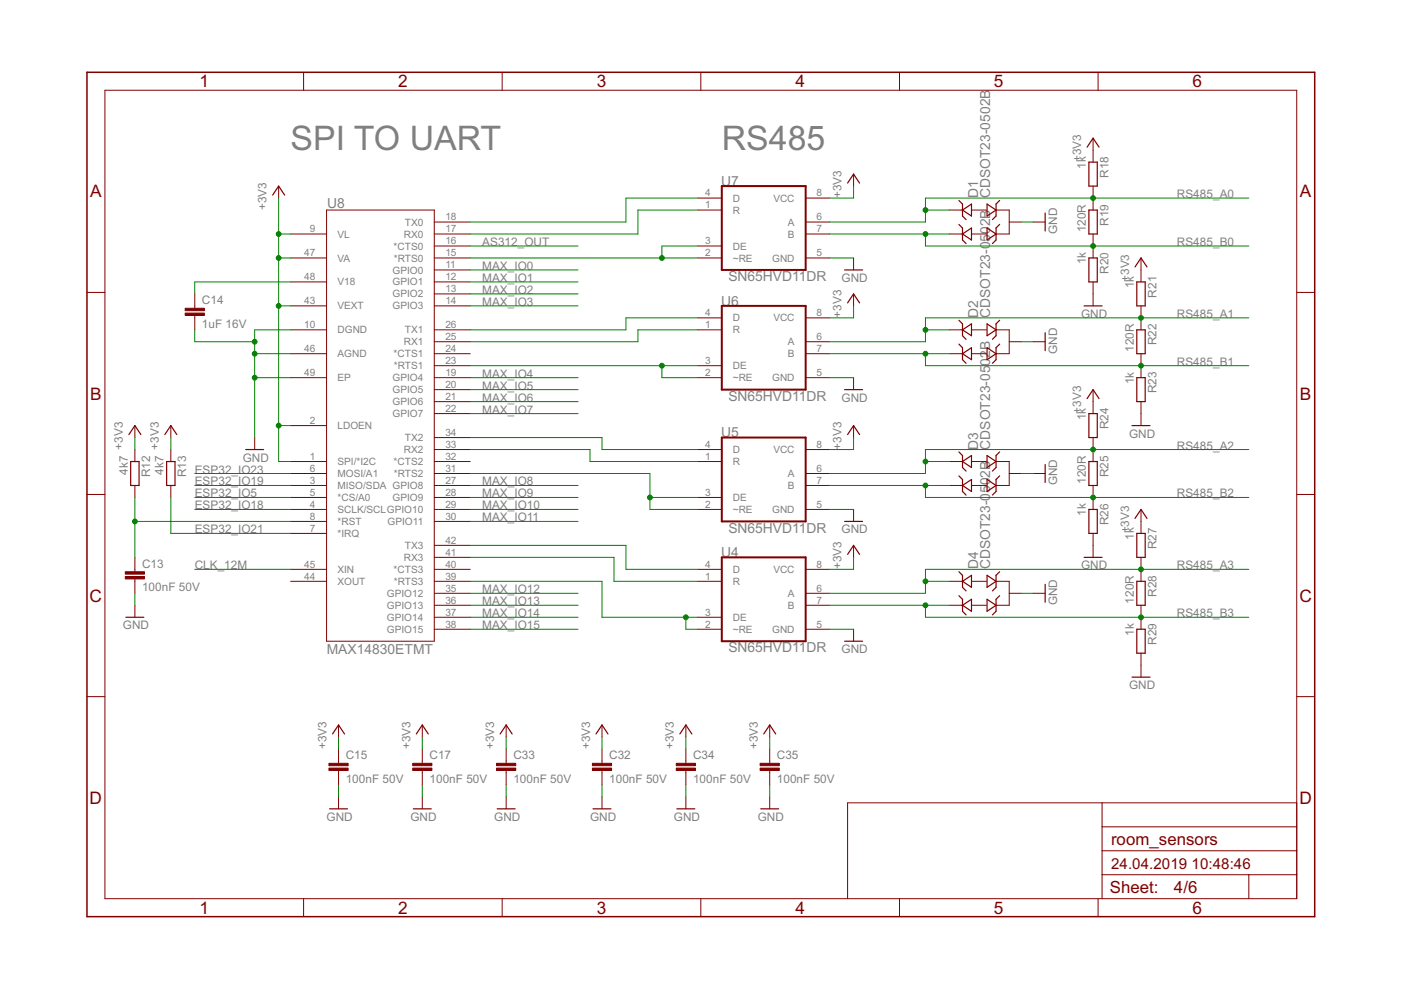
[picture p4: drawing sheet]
<svg xmlns="http://www.w3.org/2000/svg" width="297mm" height="210mm" viewBox="0 0 297 210" stroke-linecap="round" stroke-linejoin="round" font-family="sans-serif">
<g fill="none" stroke="#800000" stroke-width=".21">
<path d="M22.2 19.1h252.7v171.4h-252.7zM64.4 15.3v3.8M106.5 15.3v3.8M148.6 15.3v3.8M190.7 15.3v3.8M232.8 15.3v3.8M59.1 39.5v2.5M181 36.9v2.6M231.8 29.3v5.1M231.8 39.5v5M61.6 49.6h7.6M61.6 59.8h7.6"/>
<path d="M61.6 54.7h7.6M69.2 44.5h22.9v91.5h-22.9zM92.1 49.6h7.6M92.1 57.2h7.6M92.1 59.8h7.6M92.1 54.7h7.6M92.1 52.2h7.6M92.1 47.1h7.6M148 44.5h5M148 54.7h5M148 52.2h5M148 42h5"/>
<path d="M170.8 49.6h5.1M170.8 54.7h5.1M170.8 47.1h5.1M170.8 42h5.1M181 54.7v2.5M201.3 44.5h2.8M201.3 49.6h2.8M206.1 44.5h3M206.1 49.6h3M211.2 44.5h2.8v5.1h-2.8M214 47.1h2.5M219.1 47.1h2.5"/>
<path d="M231.8 49.6v5.1M231.8 59.8v5.1M241.9 54.7v5.1M18.4 62h3.8M41.3 62.3v3.1M41.3 66.9v3M61.6 69.9h7.6M61.6 64.9h7.6M61.6 75h7.6M92.1 69.9h7.6M92.1 62.3h7.6M92.1 64.9h7.6"/>
<path d="M92.1 77.5h7.6M92.1 75h7.6M92.1 72.5h7.6M148 69.9h5M148 77.5h5M148 67.4h5M170.8 75h5.1M170.8 72.5h5.1M170.8 67.4h5.1M181 62.3v2.6M201.3 69.9h2.8M201.3 75h2.8"/>
<path d="M206.1 69.9h3M206.1 75h3M211.2 69.9h2.8v5.1h-2.8M214 72.5h2.5M219.1 72.5h2.5M241.9 64.9v5M241.9 75v5.1M274.9 62h3.8M28.6 90.2v2.6M28.6 95.3v2.6M36.2 90.2v2.6M36.2 95.3v2.6"/>
<path d="M54 92.8v2.5M61.6 97.9h7.6M61.6 90.2h7.6M61.6 80.1h7.6M92.1 97.9h7.6M92.1 80.1h7.6M92.1 82.6h7.6M92.1 85.2h7.6M92.1 87.7h7.6M92.1 95.3h7.6M92.1 92.8h7.6M148 97.9h5"/>
<path d="M148 80.1h5M148 95.3h5M170.8 80.1h5.1M170.8 95.3h5.1M181 80.1v2.5M181 90.2v2.6M201.3 97.9h2.8M206.1 97.9h3M211.2 97.9h2.8v5h-2.8M231.8 82.6v5.1M231.8 92.8v5.1M241.9 85.2v5"/>
<path d="M18.4 104.8h3.8M28.6 102.9v2.6M28.6 118.2v3M36.2 102.9v2.6M61.6 102.9h7.6M61.6 108h7.6M61.6 105.5h7.6M61.6 100.4h7.6M61.6 113.1h7.6M61.6 110.6h7.6M92.1 102.9h7.6M92.1 108h7.6"/>
<path d="M92.1 105.5h7.6M92.1 100.4h7.6M92.1 110.6h7.6M92.1 118.2h7.6M92.1 115.6h7.6M148 108h5M148 105.5h5M170.8 102.9h5.1M170.8 108h5.1M170.8 100.4h5.1M181 108v2.6M181 115.6v2.6"/>
<path d="M201.3 102.9h2.8M206.1 102.9h3M214 100.4h2.5M219.1 100.4h2.5M231.8 102.9v5.1M231.8 113.1v5.1M241.9 108v5.1M241.9 118.2v5.1M274.9 104.8h3.8M28.6 122.7v3.1M28.6 128.3v2.6M61.6 123.3h7.6"/>
<path d="M61.6 120.7h7.6M92.1 125.8h7.6M92.1 128.3h7.6M92.1 130.9h7.6M92.1 133.4h7.6M92.1 123.3h7.6M92.1 120.7h7.6M148 130.9h5M148 133.4h5M148 123.3h5M148 120.7h5M170.8 125.8h5.1"/>
<path d="M170.8 128.3h5.1M170.8 133.4h5.1M170.8 120.7h5.1M181 133.4v2.6M201.3 128.3h2.8M201.3 123.3h2.8M206.1 128.3h3M206.1 123.3h3M211.2 123.3h2.8v5h-2.8M214 125.8h2.5M219.1 125.8h2.5M241.9 128.3v5.1"/>
<path d="M241.9 138.5v5.1M18.4 147.7h3.8M71.8 153.7v2.6M71.8 158.8v3M89.5 153.7v2.6M89.5 158.8v3M107.3 153.7v2.6M107.3 158.8v3M127.6 153.7v2.6M127.6 158.8v3M145.4 153.7v2.6M145.4 158.8v3"/>
<path d="M163.2 153.7v2.6M163.2 158.8v3M274.9 147.7h3.8M71.8 163.4v3M71.8 169v2.5M89.5 163.4v3M89.5 169v2.5M107.3 163.4v3M107.3 169v2.5M127.6 163.4v3M127.6 169v2.5M145.4 163.4v3"/>
<path d="M145.4 169v2.5M163.2 163.4v3M163.2 169v2.5M233.7 170.2v20.3M233.7 175.3h41.2M274.9 170.2h-95.2v20.3M64.4 190.5v3.9M106.5 190.5v3.9M148.6 190.5v3.9M190.7 190.5v3.9M232.8 190.5v3.9M233.7 185.5h41.2"/>
<path d="M233.7 180.4h41.2M264.8 185.5v5"/>
</g>
<path d="M18.4 15.3h260.3v179.1h-260.3z" fill="none" stroke="#800000" stroke-width=".32"/>
<g fill="none" stroke="#800000" stroke-width=".25">
<path d="M179.7 38.8l1.3-1.9 1.2 1.9M230.5 31.2l1.3-1.9 1.2 1.9M230.9 34.4h1.7v5.1h-1.7zM57.8 41.4l1.3-1.9 1.2 1.9M179.1 57.2h3.8M203.3 42.5l.8 .8v2.5l.7 .8M203.3 47.6l.8 .7v2.6l.7 .7M204.1 44.5l1.9-1.2v2.5zM204.1 49.6l1.9-1.3v2.6zM209.3 43.3l1.9 1.2-1.9 1.3zM209.3 48.3l1.9 1.3-1.9 1.3zM211.9 42.5l-.7 .8v2.5l-.8 .8"/>
<path d="M211.9 47.6l-.7 .7v2.6l-.8 .7M221.6 45.2v3.8M230.9 44.5h1.7v5.1h-1.7zM230.9 54.7h1.7v5.1h-1.7zM240.6 56.6l1.3-1.9 1.3 1.9M241 59.8h1.8v5.1h-1.8zM179.7 64.2l1.3-1.9 1.2 1.9M203.3 67.9l.8 .8v2.5l.7 .7M203.3 73l.8 .7v2.6l.7 .7M204.1 69.9l1.9-1.2v2.5zM204.1 75l1.9-1.3v2.6zM209.3 68.7l1.9 1.2-1.9 1.3z"/>
<path d="M209.3 73.7l1.9 1.3-1.9 1.3zM211.9 67.9l-.7 .8v2.5l-.8 .7M211.9 73l-.7 .7v2.6l-.8 .7M221.6 70.5v3.9M229.8 64.9h3.9M241 69.9h1.8v5.1h-1.8zM27.3 92.1l1.3-1.9 1.3 1.9M27.7 97.9h1.8v5h-1.8zM34.9 92.1l1.3-1.9 1.3 1.9M35.3 97.9h1.8v5h-1.8zM52.1 95.3h3.8M179.1 82.6h3.8"/>
<path d="M179.7 92.1l1.3-1.9 1.2 1.9M203.3 95.8l.8 .8v2.5l.7 .8M204.1 97.9l1.9-1.3v2.5zM209.3 96.6l1.9 1.3-1.9 1.2zM211.9 95.8l-.7 .8v2.5l-.8 .8M221.6 98.5v3.8M230.5 84.5l1.3-1.9 1.2 1.9M230.9 97.9h1.7v5h-1.7zM230.9 87.7h1.7v5.1h-1.7zM240 90.2h3.8M241 80.1h1.8v5.1h-1.8zM179.1 110.6h3.8"/>
<path d="M179.7 117.5l1.3-1.9 1.2 1.9M203.3 100.9l.8 .8v2.5l.7 .8M204.1 102.9l1.9-1.2v2.5zM209.3 101.7l1.9 1.2-1.9 1.3zM211.9 100.9l-.7 .8v2.5l-.8 .8M229.8 118.2h3.9M230.9 108h1.7v5.1h-1.7zM240.6 109.9l1.3-1.9 1.3 1.9M241 113.1h1.8v5.1h-1.8zM26.7 130.9h3.8M179.1 136h3.8M203.3 121.2l.8 .8v2.5l.7 .8"/>
<path d="M203.3 126.3l.8 .8v2.5l.7 .8M204.1 123.3l1.9-1.3v2.5zM204.1 128.3l1.9-1.2v2.5zM209.3 122l1.9 1.3-1.9 1.2zM209.3 127.1l1.9 1.2-1.9 1.3zM211.9 121.2l-.7 .8v2.5l-.8 .8M211.9 126.3l-.7 .8v2.5l-.8 .8M221.6 123.9v3.8M241 123.3h1.8v5h-1.8zM241 133.4h1.8v5.1h-1.8zM70.5 155.6l1.3-1.9 1.2 1.9M88.3 155.6l1.2-1.9 1.3 1.9"/>
<path d="M106 155.6l1.3-1.9 1.3 1.9M126.4 155.6l1.2-1.9 1.3 1.9M144.1 155.6l1.3-1.9 1.3 1.9M161.9 155.6l1.3-1.9 1.3 1.9M240 143.6h3.8M69.9 171.5h3.8M87.6 171.5h3.8M105.4 171.5h3.8M125.7 171.5h3.8M143.5 171.5h3.8M161.3 171.5h3.8"/>
</g>
<g fill="#800000" stroke="#800000" stroke-width=".21">
<path d="M26.6 122.2h4v.5h-4z"/>
<path d="M26.6 121.2h4v.5h-4z"/>
<path d="M39.3 66.4h4v.5h-4z"/>
<path d="M39.3 65.4h4v.5h-4z"/>
<path d="M69.7 162.9h4.1v.5h-4.1z"/>
<path d="M69.7 161.8h4.1v.5h-4.1z"/>
<path d="M87.5 162.9h4.1v.5h-4.1z"/>
<path d="M87.5 161.8h4.1v.5h-4.1z"/>
<path d="M125.6 162.9h4.1v.5h-4.1z"/>
<path d="M125.6 161.8h4.1v.5h-4.1z"/>
<path d="M105.3 162.9h4v.5h-4z"/>
<path d="M105.3 161.8h4v.5h-4z"/>
<path d="M143.4 162.9h4v.5h-4z"/>
<path d="M143.4 161.8h4v.5h-4z"/>
<path d="M161.2 162.9h4v.5h-4z"/>
<path d="M161.2 161.8h4v.5h-4z"/>
</g>
<path d="M153 39.5h17.8v17.7h-17.8zM153 64.9h17.8v17.7h-17.8zM153 92.8h17.8v17.8h-17.8zM153 118.2h17.8v17.8h-17.8z" fill="none" stroke="#800000" stroke-width=".42"/>
<g fill="none" stroke="#008000" stroke-width=".21">
<path d="M181 39.5v2.5h-5.1M59.1 49.6h2.5M59.1 42v55.9h2.5M59.1 54.7h2.5M61.6 59.8h-20.3v2.5M99.7 54.7h48.3M99.7 52.2h22.9M99.7 57.2h22.9M99.7 59.8h22.9M148 42h-15.3v5.1h-33M148 44.5h-12.7v5.1h-35.6M148 52.2h-7.7v2.5"/>
<path d="M175.9 49.6h25.4M175.9 54.7h5.1M196.2 44.5h5.1M196.2 49.6v2.6h68.6M216.5 47.1h2.6M264.8 42h-68.6v5.1h-20.3M41.3 69.9v2.6h12.7M54 75h7.6M59.1 64.9h2.5M61.6 69.9h-7.6v22.9M99.7 77.5h48.3M99.7 62.3h22.9"/>
<path d="M99.7 64.9h22.9M140.3 77.5v2.6h7.7M148 67.4h-15.3v2.5h-33M148 69.9h-12.7v2.6h-35.6M175.9 75h25.4M181 64.9v2.5h-5.1M196.2 69.9h5.1M196.2 75v2.5h68.6M216.5 72.5h2.6M264.8 67.4h-68.6v5.1h-20.3M28.6 92.8v2.5M36.2 92.8v2.5"/>
<path d="M54 80.1h7.6M59.1 90.2h2.5M99.7 92.8h27.9v2.5h20.4M99.7 95.3h25.4v2.6h22.9M99.7 80.1h22.9M99.7 82.6h22.9M99.7 85.2h22.9M99.7 87.7h22.9M175.9 80.1h5.1M181 92.8v2.5h-5.1M196.2 97.9h5.1M264.8 95.3h-68.6v5.1h-20.3"/>
<path d="M28.6 110.6h33M28.6 105.5v12.7M36.2 105.5v7.6h25.4M41.3 100.4h20.3M41.3 108h20.3M41.3 105.5h20.3M41.3 102.9h20.3M99.7 115.6h33v5.1h15.3M99.7 118.2h30.5v5.1h17.8M99.7 100.4h38.1v7.6h10.2M99.7 108h22.9M99.7 105.5h22.9"/>
<path d="M99.7 102.9h22.9M99.7 110.6h22.9M137.8 105.5h10.2M175.9 108h5.1M175.9 102.9h25.4M181 118.2v2.5h-5.1M196.2 102.9v2.6h68.6M216.5 100.4h2.6M28.6 125.8v2.5M41.3 120.7h20.3M99.7 123.3h27.9v7.6h20.4M99.7 130.9h22.9"/>
<path d="M99.7 133.4h22.9M99.7 125.8h22.9M99.7 128.3h22.9M145.4 130.9v2.5h2.6M175.9 133.4h5.1M175.9 128.3h25.4M196.2 123.3h5.1M196.2 128.3v2.6h68.6M216.5 125.8h2.6M264.8 120.7h-68.6v5.1h-20.3M71.8 156.3v2.5M89.5 156.3v2.5"/>
<path d="M107.3 156.3v2.5M127.6 156.3v2.5M145.4 156.3v2.5M163.2 156.3v2.5M71.8 166.4v2.6M89.5 166.4v2.6M107.3 166.4v2.6M127.6 166.4v2.6M145.4 166.4v2.6M163.2 166.4v2.6"/>
</g>
<g fill="#008000" stroke="#008000" stroke-width=".21">
<circle cx="140.3" cy="54.7" r=".51"/>
<circle cx="140.3" cy="77.5" r=".51"/>
<circle cx="137.8" cy="105.5" r=".51"/>
<circle cx="145.4" cy="130.9" r=".51"/>
<circle cx="59.1" cy="90.2" r=".51"/>
<circle cx="59.1" cy="64.9" r=".51"/>
<circle cx="59.1" cy="49.6" r=".51"/>
<circle cx="59.1" cy="54.7" r=".51"/>
<circle cx="54" cy="80.1" r=".51"/>
<circle cx="54" cy="75" r=".51"/>
<circle cx="54" cy="72.5" r=".51"/>
<circle cx="28.6" cy="110.6" r=".51"/>
<circle cx="231.8" cy="52.2" r=".51"/>
<circle cx="196.2" cy="49.6" r=".51"/>
<circle cx="231.8" cy="42" r=".51"/>
<circle cx="196.2" cy="44.5" r=".51"/>
<circle cx="241.9" cy="77.5" r=".51"/>
<circle cx="196.2" cy="75" r=".51"/>
<circle cx="241.9" cy="67.4" r=".51"/>
<circle cx="196.2" cy="69.9" r=".51"/>
<circle cx="231.8" cy="95.3" r=".51"/>
<circle cx="196.2" cy="97.9" r=".51"/>
<circle cx="241.9" cy="130.9" r=".51"/>
<circle cx="196.2" cy="128.3" r=".51"/>
<circle cx="241.9" cy="120.7" r=".51"/>
<circle cx="196.2" cy="123.3" r=".51"/>
<circle cx="231.8" cy="105.5" r=".51"/>
<circle cx="196.2" cy="102.9" r=".51"/>
</g>
<g font-size="8" fill="#808080">
<text x="61.6" y="31.8">SPI TO UART</text>
<text x="153" y="31.8">RS485</text>
</g>
<g font-size="4.1" fill="#800000">
<text x="42.3" y="18.5">1</text>
<text x="84.4" y="18.5">2</text>
<text x="126.5" y="18.5">3</text>
<text x="168.6" y="18.5">4</text>
<text x="210.7" y="18.5">5</text>
<text x="252.9" y="18.5">6</text>
<text x="19.1" y="41.9">A</text>
<text x="275.6" y="41.9">A</text>
<text x="19.1" y="84.7">B</text>
<text x="275.6" y="84.7">B</text>
<text x="19" y="127.6">C</text>
<text x="275.5" y="127.6">C</text>
<text x="19" y="170.4">D</text>
<text x="275.5" y="170.4">D</text>
<text x="42.3" y="193.7">1</text>
<text x="84.4" y="193.7">2</text>
<text x="126.5" y="193.7">3</text>
<text x="168.6" y="193.7">4</text>
<text x="210.7" y="193.7">5</text>
<text x="252.9" y="193.7">6</text>
</g>
<g font-size="4" fill="#800000">
<text x="235.6" y="179.1">room_sensors</text>
<text x="235.3" y="189.4">Sheet:</text>
<text x="248.9" y="189.3">4/6</text>
</g>
<g font-size="3.6" fill="#800000">
<text x="235.6" y="184.2">24.04.2019</text>
<text x="252.6" y="184.2">10:48:46</text>
</g>
<g font-size="3.3" fill="#808080">
<text x="152.9" y="39.4">U7</text>
<text x="207.4" y="42" transform="rotate(-90 207.4 42)">D1</text>
<text x="209.9" y="42" transform="rotate(-90 209.9 42)">CDSOT23-0502B</text>
<text x="69.4" y="44">U8</text>
<text x="209.9" y="51.2" transform="rotate(-90 209.9 51.2)">502B</text>
<text x="154.4" y="59.6">SN65HVD11DR</text>
<text x="152.9" y="64.8">U6</text>
<text x="207.4" y="67.4" transform="rotate(-90 207.4 67.4)">D2</text>
<text x="209.9" y="67.4" transform="rotate(-90 209.9 67.4)">CDSOT23-0</text>
<text x="154.4" y="85">SN65HVD11DR</text>
<text x="152.9" y="92.8">U5</text>
<text x="207.4" y="95.3" transform="rotate(-90 207.4 95.3)">D3</text>
<text x="209.9" y="95.3" transform="rotate(-90 209.9 95.3)">CDSOT23-0502B</text>
<text x="209.9" y="104.6" transform="rotate(-90 209.9 104.6)">502B</text>
<text x="154.4" y="112.9">SN65HVD11DR</text>
<text x="152.9" y="118.1">U4</text>
<text x="207.4" y="120.7" transform="rotate(-90 207.4 120.7)">D4</text>
<text x="209.9" y="120.7" transform="rotate(-90 209.9 120.7)">CDSOT23-0</text>
<text x="69.3" y="138.8">MAX14830ETMT</text>
<text x="154.4" y="138.3">SN65HVD11DR</text>
</g>
<g font-size="2.8" fill="#808080">
<text x="229.2" y="34.4" transform="rotate(-90 229.2 34.4)">+3V3</text>
<text x="230.2" y="35.7" transform="rotate(-90 230.2 35.7)">1k</text>
<text x="178.4" y="42" transform="rotate(-90 178.4 42)">+3V3</text>
<text x="235" y="37.7" transform="rotate(-90 235 37.7)">R18</text>
<text x="249.5" y="42">RS485_A0</text>
<text x="56.5" y="44.5" transform="rotate(-90 56.5 44.5)">+3V3</text>
<text x="235" y="47.9" transform="rotate(-90 235 47.9)">R19</text>
<text x="102.2" y="52.1">AS312_OUT</text>
<text x="224.1" y="49.6" transform="rotate(-90 224.1 49.6)">GND</text>
<text x="230.2" y="49.3" transform="rotate(-90 230.2 49.3)">120R</text>
<text x="249.5" y="52.1">RS485_B0</text>
<text x="102.2" y="57.2">MAX_IO0</text>
<text x="102.2" y="59.8">MAX_IO1</text>
<text x="178.4" y="59.8">GND</text>
<text x="230.2" y="56.1" transform="rotate(-90 230.2 56.1)">1k</text>
<text x="235" y="58" transform="rotate(-90 235 58)">R20</text>
<text x="239.4" y="59.8" transform="rotate(-90 239.4 59.8)">+3V3</text>
<text x="42.8" y="64.5">C14</text>
<text x="102.2" y="62.3">MAX_IO2</text>
<text x="102.2" y="64.8">MAX_IO3</text>
<text x="240.4" y="61.1" transform="rotate(-90 240.4 61.1)">1k</text>
<text x="245.2" y="63.1" transform="rotate(-90 245.2 63.1)">R21</text>
<text x="42.8" y="69.5">1uF 16V</text>
<text x="178.4" y="67.4" transform="rotate(-90 178.4 67.4)">+3V3</text>
<text x="229.2" y="67.4">GND</text>
<text x="249.5" y="67.4">RS485_A1</text>
<text x="224.1" y="75" transform="rotate(-90 224.1 75)">GND</text>
<text x="240.4" y="74.6" transform="rotate(-90 240.4 74.6)">120R</text>
<text x="245.2" y="73.2" transform="rotate(-90 245.2 73.2)">R22</text>
<text x="249.5" y="77.5">RS485_B1</text>
<text x="102.2" y="80.1">MAX_IO4</text>
<text x="102.2" y="82.6">MAX_IO5</text>
<text x="240.4" y="81.5" transform="rotate(-90 240.4 81.5)">1k</text>
<text x="245.2" y="83.4" transform="rotate(-90 245.2 83.4)">R23</text>
<text x="102.2" y="85.2">MAX_IO6</text>
<text x="102.2" y="87.7">MAX_IO7</text>
<text x="178.4" y="85.2">GND</text>
<text x="229.2" y="87.7" transform="rotate(-90 229.2 87.7)">+3V3</text>
<text x="230.2" y="89.1" transform="rotate(-90 230.2 89.1)">1k</text>
<text x="26.1" y="95.3" transform="rotate(-90 26.1 95.3)">+3V3</text>
<text x="33.7" y="95.3" transform="rotate(-90 33.7 95.3)">+3V3</text>
<text x="178.4" y="95.3" transform="rotate(-90 178.4 95.3)">+3V3</text>
<text x="235" y="91" transform="rotate(-90 235 91)">R24</text>
<text x="239.4" y="92.8">GND</text>
<text x="249.5" y="95.3">RS485_A2</text>
<text x="27.1" y="100.6" transform="rotate(-90 27.1 100.6)">4k7</text>
<text x="31.9" y="101.2" transform="rotate(-90 31.9 101.2)">R12</text>
<text x="34.7" y="100.6" transform="rotate(-90 34.7 100.6)">4k7</text>
<text x="39.5" y="101.2" transform="rotate(-90 39.5 101.2)">R13</text>
<text x="41.3" y="100.4">ESP32_IO23</text>
<text x="51.5" y="97.9">GND</text>
<text x="235" y="101.2" transform="rotate(-90 235 101.2)">R25</text>
<text x="41.3" y="105.5">ESP32_IO5</text>
<text x="41.3" y="102.9">ESP32_IO19</text>
<text x="102.2" y="102.9">MAX_IO8</text>
<text x="102.2" y="105.5">MAX_IO9</text>
<text x="224.1" y="102.9" transform="rotate(-90 224.1 102.9)">GND</text>
<text x="230.2" y="102.6" transform="rotate(-90 230.2 102.6)">120R</text>
<text x="249.5" y="105.5">RS485_B2</text>
<text x="41.3" y="113.1">ESP32_IO21</text>
<text x="41.3" y="108">ESP32_IO18</text>
<text x="102.2" y="108">MAX_IO10</text>
<text x="102.2" y="110.6">MAX_IO11</text>
<text x="178.4" y="113.1">GND</text>
<text x="230.2" y="109.4" transform="rotate(-90 230.2 109.4)">1k</text>
<text x="235" y="111.3" transform="rotate(-90 235 111.3)">R26</text>
<text x="239.4" y="113.1" transform="rotate(-90 239.4 113.1)">+3V3</text>
<text x="240.4" y="114.5" transform="rotate(-90 240.4 114.5)">1k</text>
<text x="245.2" y="116.4" transform="rotate(-90 245.2 116.4)">R27</text>
<text x="30.1" y="125.4">100nF 50V</text>
<text x="30.1" y="120.3">C13</text>
<text x="41.3" y="120.7">CLK_12M</text>
<text x="102.2" y="125.8">MAX_IO12</text>
<text x="178.4" y="120.7" transform="rotate(-90 178.4 120.7)">+3V3</text>
<text x="229.2" y="120.7">GND</text>
<text x="249.5" y="120.7">RS485_A3</text>
<text x="102.2" y="128.3">MAX_IO13</text>
<text x="102.2" y="130.9">MAX_IO14</text>
<text x="224.1" y="128.3" transform="rotate(-90 224.1 128.3)">GND</text>
<text x="240.4" y="128" transform="rotate(-90 240.4 128)">120R</text>
<text x="245.2" y="126.6" transform="rotate(-90 245.2 126.6)">R28</text>
<text x="249.5" y="130.9">RS485_B3</text>
<text x="26.1" y="133.4">GND</text>
<text x="102.2" y="133.4">MAX_IO15</text>
<text x="240.4" y="134.8" transform="rotate(-90 240.4 134.8)">1k</text>
<text x="245.2" y="136.7" transform="rotate(-90 245.2 136.7)">R29</text>
<text x="178.4" y="138.5">GND</text>
<text x="239.4" y="146.1">GND</text>
<text x="69.2" y="158.8" transform="rotate(-90 69.2 158.8)">+3V3</text>
<text x="73.3" y="161">C15</text>
<text x="87" y="158.8" transform="rotate(-90 87 158.8)">+3V3</text>
<text x="91.1" y="161">C17</text>
<text x="104.8" y="158.8" transform="rotate(-90 104.8 158.8)">+3V3</text>
<text x="108.8" y="161">C33</text>
<text x="125.1" y="158.8" transform="rotate(-90 125.1 158.8)">+3V3</text>
<text x="129.2" y="161">C32</text>
<text x="142.9" y="158.8" transform="rotate(-90 142.9 158.8)">+3V3</text>
<text x="146.9" y="161">C34</text>
<text x="160.7" y="158.8" transform="rotate(-90 160.7 158.8)">+3V3</text>
<text x="164.7" y="161">C35</text>
<text x="73.3" y="166">100nF 50V</text>
<text x="91.1" y="166">100nF 50V</text>
<text x="108.8" y="166">100nF 50V</text>
<text x="129.2" y="166">100nF 50V</text>
<text x="146.9" y="166">100nF 50V</text>
<text x="164.7" y="166">100nF 50V</text>
<text x="69.2" y="174">GND</text>
<text x="87" y="174">GND</text>
<text x="104.8" y="174">GND</text>
<text x="125.1" y="174">GND</text>
<text x="142.9" y="174">GND</text>
<text x="160.7" y="174">GND</text>
</g>
<g font-size="2.4" fill="#808080">
<text x="149.5" y="41.6">4</text>
<text x="173.1" y="41.6">8</text>
<text x="85.9" y="47.8">TX0</text>
<text x="94.4" y="46.7">18</text>
<text x="149.5" y="44.2">1</text>
<text x="155.4" y="42.8">D</text>
<text x="155.4" y="45.3">R</text>
<text x="164" y="42.8">VCC</text>
<text x="167.1" y="47.8">A</text>
<text x="173.1" y="46.7">6</text>
<text x="65.7" y="49.3">9</text>
<text x="71.6" y="50.4">VL</text>
<text x="83.5" y="52.9">*CTS0</text>
<text x="85.6" y="50.4">RX0</text>
<text x="94.4" y="51.8">16</text>
<text x="94.4" y="49.3">17</text>
<text x="149.5" y="51.8">3</text>
<text x="155.4" y="52.9">DE</text>
<text x="167.1" y="50.4">B</text>
<text x="173.1" y="49.3">7</text>
<text x="64.5" y="54.3">47</text>
<text x="64.5" y="59.4">48</text>
<text x="71.6" y="55.4">VA</text>
<text x="83.2" y="58">GPIO0</text>
<text x="83.5" y="55.5">*RTS0</text>
<text x="94.4" y="56.9">11</text>
<text x="94.4" y="59.4">12</text>
<text x="94.4" y="54.3">15</text>
<text x="149.5" y="54.3">2</text>
<text x="155.4" y="55.4">~RE</text>
<text x="163.7" y="55.5">GND</text>
<text x="173.1" y="54.3">5</text>
<text x="64.5" y="64.5">43</text>
<text x="71.6" y="65.6">VEXT</text>
<text x="71.6" y="60.5">V18</text>
<text x="83.2" y="60.5">GPIO1</text>
<text x="83.2" y="63.1">GPIO2</text>
<text x="83.2" y="65.6">GPIO3</text>
<text x="94.4" y="62">13</text>
<text x="94.4" y="64.5">14</text>
<text x="64.5" y="69.6">10</text>
<text x="71.6" y="70.7">DGND</text>
<text x="85.9" y="70.7">TX1</text>
<text x="94.4" y="69.6">26</text>
<text x="149.5" y="67">4</text>
<text x="149.5" y="69.6">1</text>
<text x="155.4" y="68.1">D</text>
<text x="155.4" y="70.7">R</text>
<text x="164" y="68.1">VCC</text>
<text x="173.1" y="67">8</text>
<text x="64.5" y="74.6">46</text>
<text x="71.6" y="75.8">AGND</text>
<text x="83.5" y="75.8">*CTS1</text>
<text x="85.6" y="73.2">RX1</text>
<text x="94.4" y="77.2">23</text>
<text x="94.4" y="74.6">24</text>
<text x="94.4" y="72.1">25</text>
<text x="149.5" y="77.2">3</text>
<text x="167.1" y="73.2">A</text>
<text x="167.1" y="75.8">B</text>
<text x="173.1" y="72.1">6</text>
<text x="173.1" y="74.6">7</text>
<text x="64.5" y="79.7">49</text>
<text x="71.6" y="80.8">EP</text>
<text x="83.2" y="80.8">GPIO4</text>
<text x="83.2" y="83.4">GPIO5</text>
<text x="83.5" y="78.3">*RTS1</text>
<text x="94.4" y="79.7">19</text>
<text x="94.4" y="82.3">20</text>
<text x="149.5" y="79.7">2</text>
<text x="155.4" y="78.3">DE</text>
<text x="155.4" y="80.8">~RE</text>
<text x="163.7" y="80.8">GND</text>
<text x="173.1" y="79.7">5</text>
<text x="65.7" y="89.9">2</text>
<text x="83.2" y="85.9">GPIO6</text>
<text x="83.2" y="88.5">GPIO7</text>
<text x="94.4" y="84.8">21</text>
<text x="94.4" y="87.3">22</text>
<text x="71.6" y="91">LDOEN</text>
<text x="85.9" y="93.5">TX2</text>
<text x="94.4" y="95">33</text>
<text x="94.4" y="92.4">34</text>
<text x="149.5" y="95">4</text>
<text x="173.1" y="95">8</text>
<text x="65.7" y="97.5">1</text>
<text x="65.7" y="100">6</text>
<text x="71.6" y="98.6">SPI/*I2C</text>
<text x="71.6" y="101.2">MOSI/A1</text>
<text x="83.5" y="98.6">*CTS2</text>
<text x="83.5" y="101.2">*RTS2</text>
<text x="85.6" y="96.1">RX2</text>
<text x="94.4" y="100">31</text>
<text x="94.4" y="97.5">32</text>
<text x="149.5" y="97.5">1</text>
<text x="155.4" y="96.1">D</text>
<text x="155.4" y="98.6">R</text>
<text x="164" y="96.1">VCC</text>
<text x="167.1" y="101.2">A</text>
<text x="173.1" y="100">6</text>
<text x="65.7" y="102.6">3</text>
<text x="65.7" y="107.7">4</text>
<text x="65.7" y="105.1">5</text>
<text x="71.6" y="103.7">MISO/SDA GPIO8</text>
<text x="71.6" y="106.2">*CS/A0</text>
<text x="83.2" y="106.2">GPIO9</text>
<text x="94.4" y="102.6">27</text>
<text x="94.4" y="105.1">28</text>
<text x="94.4" y="107.7">29</text>
<text x="149.5" y="105.1">3</text>
<text x="149.5" y="107.7">2</text>
<text x="155.4" y="106.2">DE</text>
<text x="167.1" y="103.7">B</text>
<text x="173.1" y="107.7">5</text>
<text x="173.1" y="102.6">7</text>
<text x="65.7" y="112.7">7</text>
<text x="65.7" y="110.2">8</text>
<text x="71.6" y="108.8">SCLK/SCLGPIO10</text>
<text x="71.6" y="113.9">*IRQ</text>
<text x="71.6" y="111.3">*RST</text>
<text x="82.2" y="111.3">GPIO11</text>
<text x="94.4" y="110.2">30</text>
<text x="155.4" y="108.8">~RE</text>
<text x="163.7" y="108.8">GND</text>
<text x="85.6" y="118.9">RX3</text>
<text x="85.9" y="116.4">TX3</text>
<text x="94.4" y="117.8">41</text>
<text x="94.4" y="115.3">42</text>
<text x="64.5" y="122.9">44</text>
<text x="64.5" y="120.4">45</text>
<text x="71.6" y="124">XOUT</text>
<text x="71.6" y="121.5">XIN</text>
<text x="83.5" y="121.5">*CTS3</text>
<text x="83.5" y="124">*RTS3</text>
<text x="94.4" y="125.4">35</text>
<text x="94.4" y="122.9">39</text>
<text x="94.4" y="120.4">40</text>
<text x="149.5" y="120.4">4</text>
<text x="149.5" y="122.9">1</text>
<text x="155.4" y="121.5">D</text>
<text x="155.4" y="124">R</text>
<text x="164" y="121.5">VCC</text>
<text x="173.1" y="120.4">8</text>
<text x="173.1" y="125.4">6</text>
<text x="82" y="126.6">GPIO12</text>
<text x="82" y="129.1">GPIO13</text>
<text x="82" y="131.6">GPIO14</text>
<text x="94.4" y="128">36</text>
<text x="94.4" y="130.5">37</text>
<text x="149.5" y="130.5">3</text>
<text x="155.4" y="131.6">DE</text>
<text x="167.1" y="126.6">A</text>
<text x="167.1" y="129.1">B</text>
<text x="173.1" y="128">7</text>
<text x="82" y="134.2">GPIO15</text>
<text x="94.4" y="133.1">38</text>
<text x="149.5" y="133.1">2</text>
<text x="155.4" y="134.2">~RE</text>
<text x="163.7" y="134.2">GND</text>
<text x="173.1" y="133.1">5</text>
</g>
</svg>
